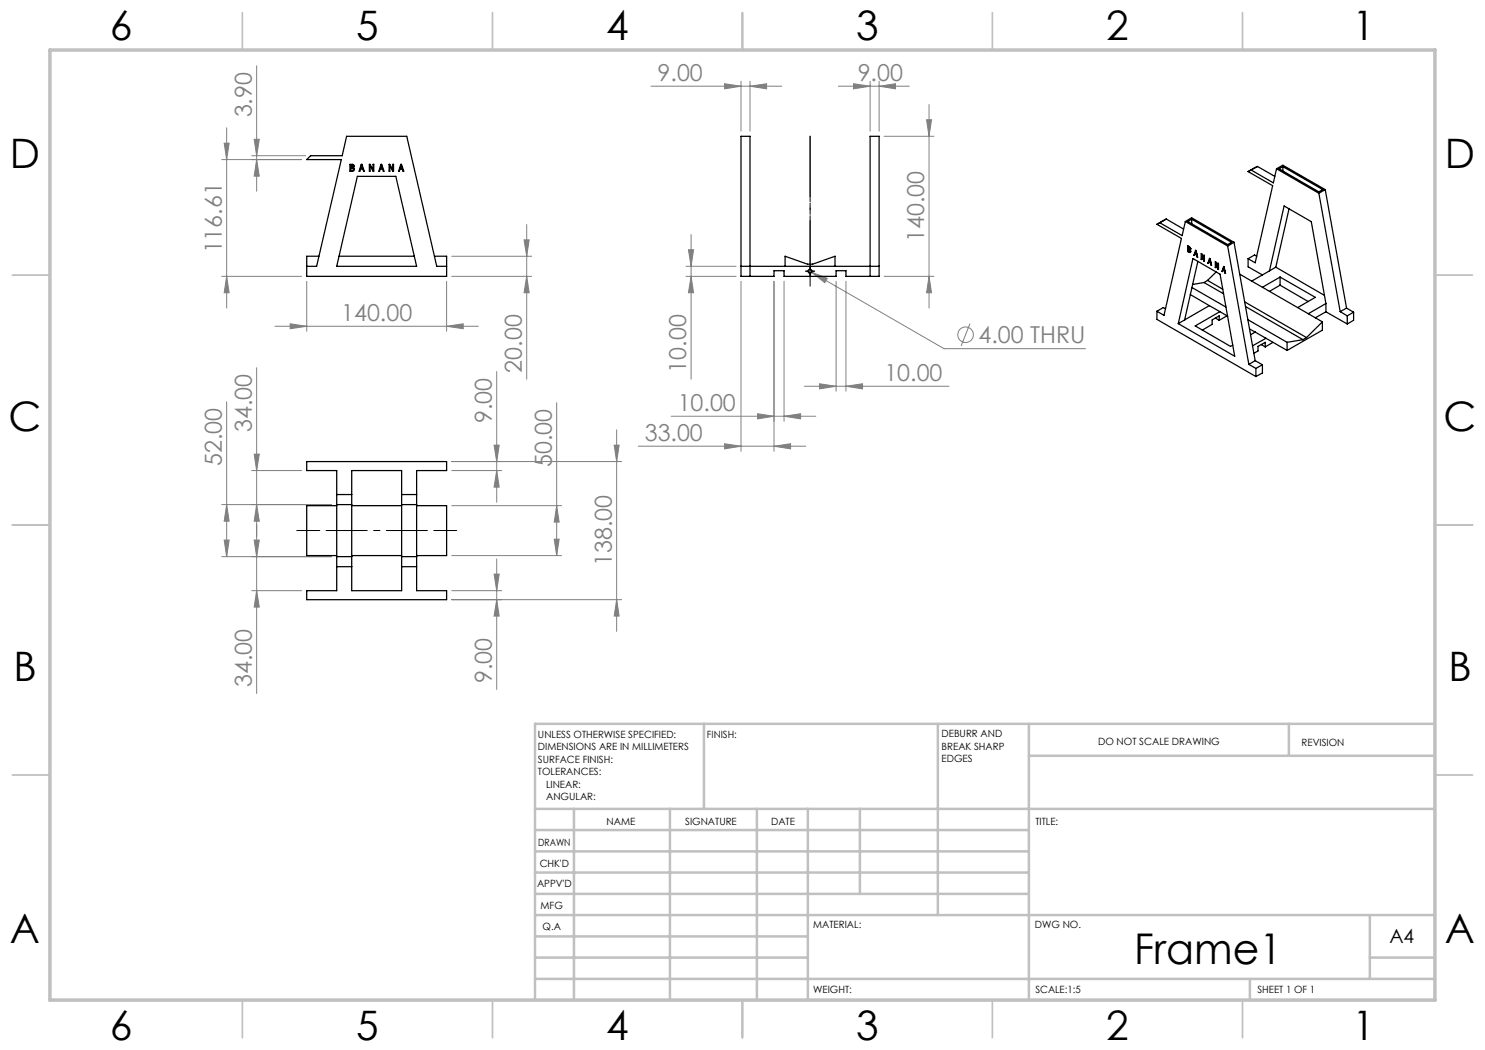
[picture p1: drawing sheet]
<svg xmlns="http://www.w3.org/2000/svg" width="297mm" height="210mm" viewBox="0 0 297 210" stroke-linecap="round" stroke-linejoin="round" font-family="sans-serif">
<g fill="none" stroke="#808080" stroke-width=".2">
<path d="M51.3 13.2v25.1M130.2 17.2h26.2M144.9 16.7l3.3 .5-3.3 .6zM148.2 16.3v9.9M150 17.2l3.3-.5v1.1zM150 16.3v9.9M167.7 17.2h14.2M170.7 16.7l3.3 .5-3.3 .6zM174 16.3v9.9M175.8 17.2l3.3-.5v1.1zM175.8 16.3v9.9M44.3 31.9h16"/>
<path d="M44.8 28.6h1l-.5 3.3zM45.3 25.6v36M50.3 31.1h10.8M50.8 27.9h1.1l-.6 3.2zM51.3 31.9l.6 3.3h-1.1zM176.8 27.3h10M185.3 23.9h1l-.5 3.4zM185.8 20.9v40.7M44.3 55.3h16M45.3 55.3l.5 3.3h-1zM61.3 56.3v9.9M89.3 56.3v9.9"/>
<path d="M90.3 55.3h16M90.3 51.3h16M104.8 48h1l-.5 3.3zM105.3 55.3l.5 3.3h-1zM105.3 44.9v30.9M137.2 55.3h10M137.2 53.3h10M137.7 49.9h1l-.5 3.4zM138.2 55.3l.5 3.3h-1zM138.2 46.9v28.9M148.2 56.3v34M154.8 56.3v34"/>
<path d="M156.8 56.3v28M161.7 54l.6 .5M162.3 54.5l3.2 1.2-.5 .8zM162.3 54.5l26.5 15.2h28.3M167.2 56.3v21.9M169.2 56.3v21.9M176.8 55.3h10M185.8 55.3l.5 3.3h-1zM51.3 73.5v65.2M55 65.3h40.7M58 64.8l3.3 .5-3.3 .4zM89.3 65.3l3.3-.5v.9z"/>
<path d="M99.3 74.3v26.2M160.9 77.2h28.9M163.9 76.8l3.3 .4-3.3 .6zM169.2 77.2l3.3-.4v1zM194 64.7l-1.8 4.5M45.3 80.4v30.9M50.3 94.1h10M50.8 90.8h1.1l-.6 3.3zM90.3 92.3h34M90.3 94.1h10M98.8 89h1l-.5 3.3zM99.3 94.1l.5 3.3h-1z"/>
<path d="M111.3 80.5v30.6M122.8 89h1l-.5 3.3zM123.3 86v40.3M127.6 89.2h33.5M134.2 83.2h29M144.9 88.8l3.3 .4-3.3 .6zM151.5 82.8l3.3 .4-3.3 .6zM154.8 89.2l3.3-.4v1zM156.8 83.2l3.3-.4v1zM44.3 100.9h22M44.3 111.3h22M44.8 108h1l-.5 3.3z"/>
<path d="M45.3 100.9l.5 3.3h-1zM50.3 118.1h10M50.8 108h1.1l-.6 3.3zM51.3 100.9l.6 3.3h-1.1zM51.3 118.1l.6 3.3h-1.1zM90.3 111.1h22M90.3 101.1h22M90.3 119.9h34M90.3 118.1h10M98.8 114.8h1l-.5 3.3zM99.3 119.9l.5 3.3h-1zM99.3 111.8v26.1"/>
<path d="M110.8 107.8h1l-.5 3.3zM111.3 101.1l.5 3.3h-1zM123.3 119.9l.5 3.3h-1z"/>
<circle cx="193.1" cy="66.9" r="1.55"/>
</g>
<path d="M59.4 106.1h13M91.4 106.1h-13" fill="none" stroke="#000" stroke-width=".2" stroke-dasharray="15.2 1.3 1.3 1.3" stroke-dashoffset="10.6"/>
<path d="M65.4 106.1h20" fill="none" stroke="#000" stroke-width=".2" stroke-dasharray="15.2 1.3 1.3 1.3" stroke-dashoffset="7.1"/>
<path d="M162 55.2v-28" fill="none" stroke="#000" stroke-width=".2" stroke-dasharray="15.2 1.3 1.3 1.3" stroke-dashoffset="3.1"/>
<path d="M162 57.2v-30" fill="none" stroke="#000" stroke-width=".2" stroke-dasharray="15.2 1.3 1.3 1.3" stroke-dashoffset="2.1"/>
<path d="M161.5 54.2h-.4M162 53.7v-.4M162 54.7v.4M162.5 54.2h.4" fill="none" stroke="#000" stroke-width=".2" stroke-dasharray="15.2 1.3 1.3 1.3"/>
<path d="M161.5 54.2h1M162 53.8v.9" fill="none" stroke="#000" stroke-width=".2"/>
<g fill="none" stroke="#c0c0c0" stroke-width=".35">
<path d="M48.5 2.5v7.5M98.5 2.5v7.5M148.5 2.5v7.5M198.5 2.5v7.5M248.5 2.5v7.5M2.5 55h7.5M287 55h7.5M2.5 105h7.5M287 105h7.5M2.5 155h7.5M287 155h7.5M48.5 200v7.5"/>
<path d="M98.5 200v7.5M148.5 200v7.5M198.5 200v7.5M248.5 200v7.5"/>
</g>
<g fill="none" stroke="#c0c0c0" stroke-width=".5">
<path d="M140.8 144.8v17M187.6 144.8v38.2M205.8 144.8v55.2M205.8 151.2h81.2M257.8 144.8v6.4M287 144.8h-180v55.2M107 161.8h180M107 178.8h98.8M107 174.5h98.8M107 170.3h98.8M107 166h98.8M114.8 161.8v38.2"/>
<path d="M134 161.8v38.2M151.4 161.8v38.2M161.6 161.8v38.2M172 161.8v17M107 195.8h180M107 191.5h54.6M107 187.3h54.6M107 183h180M250 195.8v4.2M274 191.5h13M274 183v12.8"/>
</g>
<path d="M10 10h277v190h-277z" fill="none" stroke="#c0c0c0" stroke-width=".7"/>
<g fill="#808080">
<path d="M89.3 65.3l3.3-.5v.9zM58 64.8l3.3 .5-3.3 .4z"/>
<path d="M162.3 54.5l2.7 2 .5-.8zM144.9 16.7l3.3 .5-3.3 .6zM150 17.2l3.3-.5v1.1zM170.7 16.7l3.3 .5-3.3 .6zM175.8 17.2l3.3-.5v1.1zM151.5 82.8l3.3 .4-3.3 .6zM156.8 83.2l3.3-.4v1zM163.9 76.8l3.3 .4-3.3 .6zM169.2 77.2l3.3-.4v1z"/>
<path d="M185.8 55.3l.5 3.3h-1zM185.3 23.9h1l-.5 3.4z"/>
<path d="M105.3 55.3l.5 3.3h-1zM104.8 48h1l-.5 3.3zM110.8 107.8h1l-.5 3.3zM111.3 101.1l.5 3.3h-1zM138.2 55.3l.5 3.3h-1zM137.7 49.9h1l-.5 3.4z"/>
<path d="M50.8 27.9h1.1l-.6 3.2zM51.3 31.9l.6 3.3h-1.1zM44.8 28.6h1l-.5 3.3zM45.3 55.3l.5 3.3h-1zM122.8 89h1l-.5 3.3zM123.3 119.9l.5 3.3h-1zM98.8 89h1l-.5 3.3zM99.3 94.1l.5 3.3h-1zM98.8 114.8h1l-.5 3.3zM99.3 119.9l.5 3.3h-1zM50.8 90.8h1.1l-.6 3.3zM51.3 100.9l.6 3.3h-1.1zM50.8 108h1.1l-.6 3.3zM51.3 118.1l.6 3.3h-1.1zM45.3 100.9l.5 3.3h-1zM44.8 108h1l-.5 3.3z"/>
<path d="M144.9 88.8l3.3 .4-3.3 .6zM154.8 89.2l3.3-.4v1z"/>
</g>
<g fill="none" stroke="#000" stroke-width=".25">
<path d="M70 32.9h.6l.2 .2-.1 .4 .2 .4-.3 .3h-.6zM70.2 33h.2a.23 .23 0 0 1 .3 .2 .23 .23 0 0 1-.3 .2h-.2zM70.2 33.6h.3a.25 .25 0 0 1 .2 .3 .25 .25 0 0 1-.3 .2h-.2zM71.5 35.3h7.7l4.1 18h-16zM72.2 32.9h.2l.4 1.3h-.1l-.1-.4h-.5l-.1 .4h-.2zM72.3 33l.2 .7h-.4zM73.9 32.9h.1l.6 1.1v-1.1h.2v1.3h-.2l-.6-1v1h-.1zM76.2 32.9h.1l.5 1.3h-.1l-.2-.4h-.5l-.1 .4h-.1zM76.3 33l.2 .7h-.4zM77.8 32.9h.2l.6 1.1v-1.1h.1v1.3h-.1l-.6-1v1h-.2zM80.2 32.9h.1l.5 1.3h-.2l-.1-.4h-.5l-.1 .4h-.2zM80.2 33l.2 .7h-.4z"/>
<path d="M249.6 34.3l4.9 2.8-3.5 15.5-1.4-.9M250.2 34l-.6 .3M251.5 33.3l-1.3 .7M251.5 33.3l3.5 2M251.5 33.3l-1.9 1M255.3 33.8l-.6 2.8-4.5-2.6M255.3 33.8l8.5 4.9M255.3 33.8l1.3-.8 8.4 4.9M255.8 33.8l.8-.5 7.9 4.6-.7 .5zM256.6 33.3v.9M263.8 38.7l4.2 23.6M265 37.9l-1.2 .8"/>
<path d="M265 37.9l4.3 23.7M61.3 53.3h2l5-21.4h-7l.8-.8h6.3l.9-3.8h12.1l5.9 26h2M63.8 51.3h-2.5v4h28v-4h-2.4M67.8 51.3h15.1M148.2 53.3h27.6M150 55.3v-28h-1.8v28h6.6v-1.2h2v1.2h10.4v-1.2h2v1.2h6.6v-28h-1.8v28M157 53.3v-2l4.5 1.5h1l4.5-1.5v2M231.4 44.9l4.9 2.8-3.5 15.4-1.4-.8M232 44.5l-.6 .4M233.3 43.8l-1.3 .7M233.3 43.8l3.4 2M233.3 43.8l-1.9 1.1"/>
<path d="M237.1 44.3l-.7 2.8-4.4-2.6M237.1 44.3l8.4 4.9M237.1 44.3l1.2-.7 8.5 4.9M237.5 50.3l.3 .2M237.6 44.3l.7-.5 8 4.7-.8 .4zM237.6 49.3v.4l.3 .1 .1-.1M237.6 50.2l.3 .2 .1-.2M237.6 49.8v.4M237.6 49.3l.2 .2M237.6 50.2l-.1 .1M237.6 49.8l.2 .1M237.7 49.3h-.1"/>
<path d="M237.7 49.7l-.1 .1M237.8 49.5l.2 .2M237.8 49.9l.2 .3M237.9 49.4l-.1 .1M238 49.9l.1 .4M238.1 49.9h-.1M238.1 58.9l3.8 2.2M238.1 49.8l-.1 .1M238.1 49.8v-.3l-.6-.4v1.2M238.1 49.8h.1M238.1 49.7l-.1 .1M238.1 49.7h-.1"/>
<path d="M238.1 50.3h.1M238.1 49.8l-.3 .1M238.1 50.3l-.1 .2h-.2M238.1 50.3l-.1 .1M238.1 50.2h-.1M238.1 50.3l-.3 .2M238.3 43.8v1M238.4 57.5l6.8 3.9M238.6 51.7l5.4 3.1 2.9 16.5-11.2-6.6zM238.8 51l.3-.9 .4 1.4-.1-.1M239 50.9l-.2 .1M239 50.8l-.1 .3-.1-.1"/>
<path d="M239 50.8l.4 .2M239.1 50.7l-.1 .1M239.2 50.2l-.2 .5 .3 .1M239.2 50.2v.3M239.2 50.5l.1 .3M239.2 50.2h.1M239.3 50.4l-.1 .1M239.4 51v.4M239.4 50.8h-.1M239.4 51h.1M239.5 51.4h-.1M239.6 52.3l-2.7 11.7"/>
<path d="M240.2 51.8v-1.1l.2 .1 .4 1.1M240.3 51v.9l-.1-.1M240.3 51l.5 1.2M240.3 51.8h-.1M240.5 51h-.2M240.8 51.9v-.9l.1 .1v1.1h-.1M240.8 56.5l3.9 2.3M240.8 56.5l-2.3 .4M240.9 51.9h-.1M240.9 52.1l-.1 .1M241.5 56.1l3 1.7M241.5 56.1l-.7 .4"/>
<path d="M241.6 52.6l.3-.9 .4 1.3h-.1M241.8 52.6h-.2M241.8 52.4l-.1 .3-.1-.1M241.8 52.4l.3 .2M241.9 52.3l-.1 .1M242 51.8l-.2 .5 .3 .1M242 51.8v.3M242 52.1l.1 .3M242 51.8h.1M242.1 52.1h-.1M242.1 52.6l.1 .4M242.2 52.4h-.1"/>
<path d="M242.2 52.6h-.1M242.3 52.9l-.1 .1M243.1 53.5v-1.2l.5 1.2M243.2 52.6v.9h-.1M243.2 52.6l.4 1.2M243.2 53.4l-.1 .1M243.2 52.6h.1M243.2 54.4l-1.7 1.7M243.6 53.5v-.9l.1 1.2h-.1M243.7 53.5h-.1M243.7 53.7l-.1 .1M244.4 54.2l.3-.9 .4 1.4-.1-.1"/>
<path d="M244.5 54.2h-.1M244.6 54l-.1 .3-.1-.1M244.6 54l.3 .2M244.7 54h-.1M244.8 53.4l-.2 .5 .3 .2M244.8 53.4v.3M244.8 53.7l.1 .4M244.8 53.4h.1M244.9 53.7h-.1M244.9 54.2l.1 .4M245 54l-.1 .1M245 54.2h-.1"/>
<path d="M245.1 54.6h-.1M245.5 49.2l4.3 23.7M246.8 48.5l-1.3 .7M246.8 48.5l4.2 23.6M248 54.8l16.5 9.6M249.6 51.7v1.7l2.9 1.6M251.4 51.3l-.5-.3-1.3 .7M253.9 54.2l2.9-13 5.5 3.1 2.9 16.4M253.9 54.2l-3.6 2M255.2 53.4l-1.3 .8M255.2 53.4l9.7 5.7M256 57l5.7 3.3"/>
<path d="M256 55.4l-3.5 2.1M256 55.4v1.6M256 57l-2.1 1.3M256 55.4l7.1 4.1-3.6 2M257.8 41.8l-2.6 11.6M231.4 62.3v1.6l19.8 11.4M233.1 61.8l-.4-.3-1.3 .8M236.9 64l-1.2 .7M241.9 61.1l-5 2.9M241.9 61.1l2.1 1.2M243.1 63.6l.7 .5M243.8 64.1v-.9l-1.4 .8v.9l-1.9 1.1"/>
<path d="M244 62.3l-5 2.9 7.1 4.1 .5-.3M244 62.3l1.5 .9M245.4 63.2l-1.6 .9M249 60.4l12.3 7.1M249.1 61.3l11.5 6.6M249.6 64l7.8 4.5M249.8 72.9l1.4 .8M249.9 65.8l1.1 .6M251 72.1l-1.2 .8M251 72.1l1.5 .8M251 66.4l-.9 .5M251 66.4l6.4 3.7"/>
<path d="M251.2 73.7v1.6M252.3 68.9l.7 .5M252.5 72.9v1.7l-1.3 .7M252.5 72.9l-1.3 .8M253 69.4v-.9l-1.4 .8v.9l-.8 .5M253.2 67.7l-2.7 1.5M254.6 68.5l-1.6 .9M257.4 68.5v1.6M260.6 67.9l-3.2 .6M261.3 67.5l-.7 .4M264.5 64.4v1.6l-7.1 4.1M264.5 64.4l-3.2 3.1"/>
<path d="M265.2 62.4l4.3 2.4M265.2 60.7v1.7M265.2 60.7l-3.5 2.1M265.2 62.4l-2.1 1.2M268 62.3l1.5 .9M269.3 61.6l-1.3 .7M269.3 61.6l1.4 .8M269.5 63.2v1.6M270.7 62.4l-1.2 .8M270.7 62.4v1.7l-1.2 .7M61.3 92.3h28v1.8h-6v24h6v1.8h-28v-1.8h6v-24h-6zM67.3 98.9h3"/>
<path d="M70.3 94.1h10v24h-10zM80.3 98.9h3M67.3 101.1h-6v10h6M67.3 113.3h3M67.3 111.3h3M67.3 100.9h3M70.3 101.1h10M70.3 111.1h10M80.3 113.3h3M80.3 111.3h3M80.3 100.9h3M83.3 101.1h6v10h-6"/>
<circle cx="162" cy="54.2" r=".4"/>
</g>
<text font-size="8.5" x="226.8" y="192.7">Frame1</text>
<g font-size="8.1">
<text x="22" y="8">6</text>
<text x="71.2" y="8">5</text>
<text x="121.2" y="8">4</text>
<text x="171.3" y="8">3</text>
<text x="221.3" y="8">2</text>
<text x="270.5" y="8">1</text>
<text x="2" y="33.6">D</text>
<text x="289" y="33.6">D</text>
<text x="1.7" y="86.1">C</text>
<text x="288.7" y="86.1">C</text>
<text x="2.7" y="136.1">B</text>
<text x="289.7" y="136.1">B</text>
<text x="2" y="188.6">A</text>
<text x="289" y="188.6">A</text>
<text x="22" y="208">6</text>
<text x="71.2" y="208">5</text>
<text x="121.2" y="208">4</text>
<text x="171.3" y="208">3</text>
<text x="221.3" y="208">2</text>
<text x="270.5" y="208">1</text>
</g>
<g font-size="4.7" fill="#808080">
<text x="131.5" y="16.2">9.00</text>
<text x="171.5" y="16.2">9.00</text>
<text x="50.3" y="23.5" transform="rotate(-90 50.3 23.5)">3.90</text>
<text x="44.3" y="50.7" transform="rotate(-90 44.3 50.7)">116.61</text>
<text x="184.8" y="48.4" transform="rotate(-90 184.8 48.4)">140.00</text>
<text x="68.2" y="64.2">140.00</text>
<text x="195.7" y="68.6">4.00 THRU</text>
<text x="104.3" y="74.5" transform="rotate(-90 104.3 74.5)">20.00</text>
<text x="137.2" y="74.5" transform="rotate(-90 137.2 74.5)">10.00</text>
<text x="176.9" y="76.2">10.00</text>
<text x="135.5" y="82.2">10.00</text>
<text x="50.3" y="86.5" transform="rotate(-90 50.3 86.5)">34.00</text>
<text x="98.3" y="84.7" transform="rotate(-90 98.3 84.7)">9.00</text>
<text x="128.9" y="88.2">33.00</text>
<text x="44.3" y="93.3" transform="rotate(-90 44.3 93.3)">52.00</text>
<text x="110.3" y="93.5" transform="rotate(-90 110.3 93.5)">50.00</text>
<text x="122.3" y="113.2" transform="rotate(-90 122.3 113.2)">138.00</text>
<text x="50.3" y="137.4" transform="rotate(-90 50.3 137.4)">34.00</text>
<text x="98.3" y="136.6" transform="rotate(-90 98.3 136.6)">9.00</text>
</g>
<text font-size="3.9" x="277.9" y="188.5">A4</text>
<g font-size="2">
<text x="107.6" y="147.6">UNLESS OTHERWISE SPECIFIED:</text>
<text x="141.4" y="147.6">FINISH:</text>
<text x="188.3" y="147.5">DEBURR AND</text>
<text x="188.3" y="150">BREAK SHARP</text>
<text x="219.6" y="149">DO NOT SCALE DRAWING</text>
<text x="260.3" y="149.2">REVISION</text>
<text x="107.6" y="150.1">DIMENSIONS ARE IN MILLIMETERS</text>
<text x="107.6" y="152.6">SURFACE FINISH:</text>
<text x="107.6" y="155.1">TOLERANCES:</text>
<text x="188.3" y="152.5">EDGES</text>
<text x="109.2" y="157.6">LINEAR:</text>
<text x="109.2" y="160.1">ANGULAR:</text>
<text x="121.3" y="165">NAME</text>
<text x="137" y="164.9">SIGNATURE</text>
<text x="154.2" y="164.9">DATE</text>
<text x="207.1" y="164.9">TITLE:</text>
<text x="107.6" y="169.1">DRAWN</text>
<text x="107.9" y="173.3">CHK'D</text>
<text x="107.4" y="177.4">APPV'D</text>
<text x="108.1" y="181.8">MFG</text>
<text x="108.5" y="186">Q.A</text>
<text x="162.6" y="185.5">MATERIAL:</text>
<text x="207" y="185.5">DWG NO.</text>
<text x="162.6" y="198.5">WEIGHT:</text>
<text x="207.1" y="198.6">SCALE:1:5</text>
<text x="251.5" y="198.6">SHEET 1 OF 1</text>
</g>
</svg>
